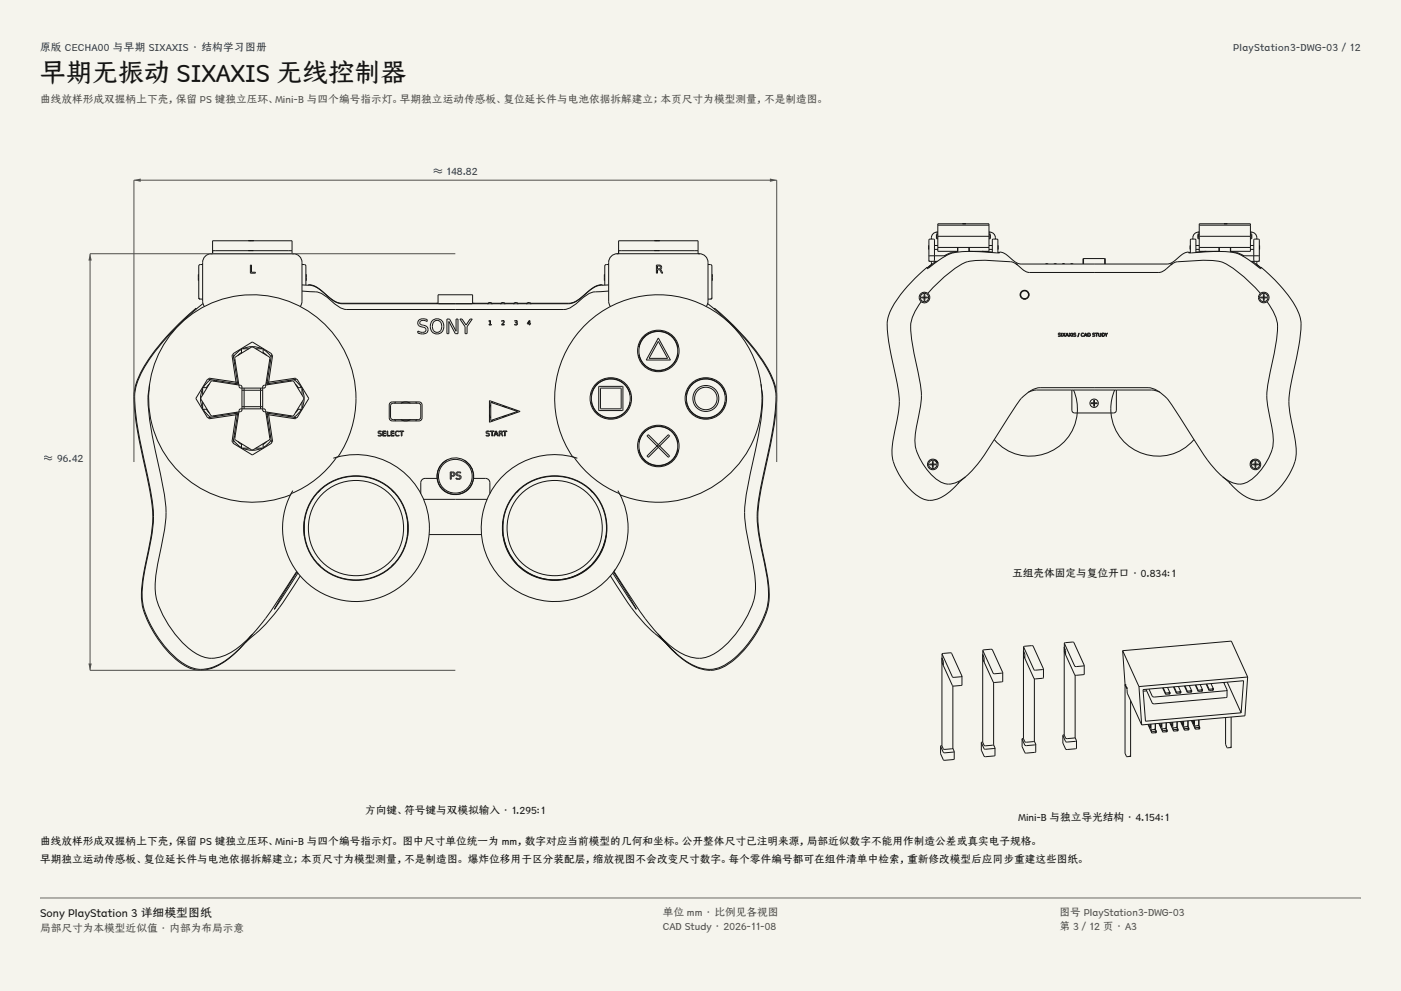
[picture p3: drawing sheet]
<svg xmlns="http://www.w3.org/2000/svg" width="420mm" height="297mm" viewBox="0 0 420 297" stroke-linecap="round" stroke-linejoin="round" font-family="sans-serif">
<g fill="#f5f4ed">
<path d="M0 0h420v297h-420z"/>
<path d="M12 12h396v275h-396z"/>
</g>
<g fill="none" stroke="#141413" stroke-width=".3">
<path d="M60.7 79.3h-.9l-.2 .4v9.6l.1 .3h1M63.3 76a2.59 2.59 0 0 0-2.6 2.6v11.7l.6 1.6M63.3 76h-.1M63.3 76h.4v-3.8h23.9v3.8h.3M63.3 76h24.6M63.7 75.1h23.9M74.5 75.1h1.4M74.5 75.1h.1M74.5 72.1h.1M74.5 72.1h1.5M75 75.1h.1M75.1 79.4h.3v2.2h1.2v.3h-1.5z"/>
<path d="M75.3 75.1h.1M75.9 75.1h.1M76 72.1h.1M87.9 76a2.59 2.59 0 0 1 2.6 2.6v11.7l-.5 1.6M87.9 76h.2M90.5 79.3h1l.2 .4v5.8M182.5 79.3h-1l-.2 .4v5.8M185.1 76a2.59 2.59 0 0 0-2.6 2.6v11.7l.5 1.6M185.1 76h-.2M185.1 76h.3v-3.8h23.9v3.8h.4M185.1 76h24.6M185.4 75.1h23.9"/>
<path d="M196.2 75.1h1.4M196.2 75.1h.1M196.2 72.1h.1M196.2 72.1h1.5M196.7 75.1h.1M196.8 79.4h.7a.68 .68 0 0 1 .8 .5 .68 .68 0 0 1-.4 .8l.8 1.2h-.4l-.4-.9-.4-.2h-.4v1.1h-.3zM197.1 75.1h.1M197.1 79.7h.4a.43 .43 0 0 1 .5 .4 .43 .43 0 0 1-.5 .5h-.4zM197.6 75.1h.1M197.7 72.1h.1M197.8 72.1h.1M209.7 76a2.59 2.59 0 0 1 2.6 2.6v11.7l-.6 1.6"/>
<path d="M209.7 76h.1M212.3 79.3h.9l.2 .4v9.6l-.1 .3h-1M58.8 92.6v-.2l-1.1 .9a63.6 63.6 0 0 0-16.3 19.9l-.2 .7a16.2 16.2 0 0 0-.8 9 306.4 306.4 0 0 0 4.5 24.3 37 37 0 0 1-.5 18.3l-.4 1.6a42 42 0 0 0-1.3 14.4 32 32 0 0 0 12.9 18.1 10.5 10.5 0 0 0 11.7-1.3 39.6 39.6 0 0 0 8.1-7.9M59.6 89.2l.4 .4M59.6 82.3v1.8M60.8 91a70.4 70.4 0 0 0-18.6 21.1l-.8 1.8a16.1 16.1 0 0 0-.8 9 304.8 304.8 0 0 0 4.5 24.2 37 37 0 0 1-.6 18.4 48.8 48.8 0 0 0-1.7 15.3 31.5 31.5 0 0 0 13 18.6 10.6 10.6 0 0 0 11.8-1.5 37.2 37.2 0 0 0 7.6-7.3M90.5 85.4h.5a9.2 9.2 0 0 1 7.3 3.5l1.4 1a6.3 6.3 0 0 0 5 1.1h31.8M90.5 87.2l1.6 .1a8.4 8.4 0 0 1 6.7 2.5l.8 .7a6.8 6.8 0 0 0 6.1 2.3h62.6a6.4 6.4 0 0 0 5.1-2.3l.8-.7a6.8 6.8 0 0 1 6-2.4l2.3-.2M91.7 82.3v1.8M92.5 85.5v-.2a9 9 0 0 1 5.6 3.3l1 .8a6.4 6.4 0 0 0 5.5 1.5h26.7l-.5 .1M125.7 95.9l1.1-.4 1.3 .3v.5l-.5-.1a1.03 1.03 0 0 0-1.2-.2 1.03 1.03 0 0 0-.5 1.1l.5 .3a1.58 1.58 0 0 1 1.8 2 2.53 2.53 0 0 1-2.9 .4v-.6l.2 .1a1.29 1.29 0 0 0 2.2-.7 2.05 2.05 0 0 0-1.8-.8 1.14 1.14 0 0 1-.2-1.9zM129.6 96.2a2.22 2.22 0 0 1 3.4 .7 2.22 2.22 0 0 1-1.5 3.1 2.3 2.3 0 0 1-2.4-1.2 2.3 2.3 0 0 1 .5-2.6z"/>
<path d="M130.2 96.3a1.52 1.52 0 0 1 1.8 .1 1.52 1.52 0 0 1 .4 1.8 1.42 1.42 0 0 1-1.6 1.4 1.42 1.42 0 0 1-1.2-1.8l.1-.7zM131.3 91v-2.7h10.4v2.7M131.4 91h14.7M134 95.6h.8l1.9 3.7v-3.7h.6v4.4h-.8l-1.9-3.7v3.7h-.6zM137.9 95.6h.6l1.2 1.8 1.2-1.8h.7l-1.6 2.3v2.1h-.6v-2.1zM146.1 91h1.5M146.1 91h.2M146.1 91h.1M146.4 90.9h-4.7l.5 .1M146.4 91l.1-.3h.8v.3M146.5 96.1h.5v1.2l.3 .1h-.7l.3-.1v-1.1l-.4 .1zM147.3 90.9h3"/>
<path d="M147.6 91h.1M147.6 91h2.4M150 91h1.5M150 91h.1M150.3 91l.1-.3h.8v.3M150.4 96.1a.54 .54 0 0 1 .8 .3 .54 .54 0 0 1-.5 .7l-.1 .2 .6 .1h-.8l.6-1-.1-.2-.5 .1zM151.2 90.9h3M151.5 91h.1M151.5 91h2.4M153.9 91h1.5M153.9 91h.1M154.2 91l.1-.3h.7l.1 .3"/>
<path d="M154.3 96.1h.1a.39 .39 0 0 1 .6 0 .39 .39 0 0 1-.1 .6 .39 .39 0 0 1 .2 .5 .39 .39 0 0 1-.5 .2h-.3v-.2a.32 .32 0 0 0 .5 .1 .32 .32 0 0 0 0-.5l-.3-.2h.3a.32 .32 0 0 0-.1-.4 .32 .32 0 0 0-.4 .1zM155.1 90.9h3M155.4 91h.1M155.4 91h2.3M157.7 91h1.6M157.7 91h.1M158.1 91l.1-.3h.7l.1 .3M158.6 96.1h.3v.8h.2l-.2 .5h-.2v-.3h-.6zM158.7 96.2v.7h-.5zM159.3 91h.1M180.5 85.5v-.2a9.1 9.1 0 0 0-5.6 3.3l-1 .8a6.4 6.4 0 0 1-5.5 1.5h-9.4M181.3 82.3v1.8"/>
<path d="M182.5 85.4a7.9 7.9 0 0 0-7.2 2.9 8 8 0 0 1-6.9 2.7h-9.1M212.2 91a71.5 71.5 0 0 1 18.6 21.1 16.8 16.8 0 0 1 1.6 11.2l-1.1 7.5-2.6 12.2a41.1 41.1 0 0 0-.9 19.2l.3 1.5a58.3 58.3 0 0 1 2.2 16.5 30.8 30.8 0 0 1-13.5 19.4 10.9 10.9 0 0 1-11.8-1.9l-3.4-2.9-3.8-4.2M213.4 89.2l-.4 .4M213.4 82.3v1.8M214.2 92.6v-.2a69.6 69.6 0 0 1 16.8 19.7 16.8 16.8 0 0 1 1.6 11.2l-1.1 7.5-2.6 12.3a41.3 41.3 0 0 0-.9 19.2l.3 1.5a58.6 58.6 0 0 1 2.2 16.6 30.9 30.9 0 0 1-13.5 19.4 10.9 10.9 0 0 1-11.8-1.8 41.5 41.5 0 0 1-7.6-7.6M44.9 115.2l-.2 1.1a21.1 21.1 0 0 0 .1 8.7l2.3 12.4a70.7 70.7 0 0 1 2.6 17.8l-1 6.9a65 65 0 0 0-2.1 15.1 28.6 28.6 0 0 0 8.1 15.4 12 12 0 0 0 9.8 4.6 19.6 19.6 0 0 0 11.3-7.2M60.7 116.5a6.7 6.7 0 0 0 0 5.8M62.1 116.2h-1.4v2.2M62.5 113.7l.2-.4 8.5 1.3M62.7 115.1l-.9 1.1M63.2 113.8l-1.3 1-1 1.4M63.3 114.3l9 1.3 .2 .4v6.9l-.2 .4-9 1.3-3.1-5.3z"/>
<path d="M64.4 114l-.4 .2M69.9 106l5.7-3.5 5.8 3.5-1.4 9 9-1.4 3.6 5.8-3.6 5.8-9-1.4 1.4 9-5.8 3.6-5.7-3.6 1.4-9-9.1 1.4-3.5-5.8 3.5-5.8 9.1 1.4zM69.9 106.3l-.3 .2 1.2 8.5M70.4 107.8l-.2 .4M70.5 107.1l5-3.1 5.3 3.1-1.3 9-.4 .2h-6.9l-.4-.2zM70.8 115l.3 .3M71.2 114.5l.3 .4M72.4 104.7l-1.3 1-1.1 1.2M72.4 105.6l-1 .9M72.5 117h6.2M72.8 104.5a6.7 6.7 0 0 1 5.7 0M73.2 116.3v6.2"/>
<path d="M74.6 104.5h-2.2v1.4M76.7 104.5h2.2v1.4M78.1 116.3v6.2M78.9 104.7l1.3 1 1.1 1.2M78.9 105.6l1 .9M79 115.6l9-1.3 3.1 5-3.1 5.3-9-1.3-.3-.4v-6.9zM80.1 114.5l-.4 .4M80.9 107.8l.2 .4M81.4 106.3l.3 .2-1.2 8.5-.4 .3M86.8 114l.5 .2M88.1 113.8l1.3 1 1 1.4M88.6 115.1l.8 1.1"/>
<path d="M88.8 113.7l-.2-.4-8.5 1.3M89.2 116.2h1.3v2.2M90.5 116.5a6.7 6.7 0 0 1 0 5.8M177 118.1h.4M177.3 118.1a5.9 5.9 0 0 1 5.8-4.6 5.9 5.9 0 0 1 5.8 4.6M179.5 115.8h7.2v7.2h-7.2zM180 116.3h6.2v6.2h-6.2zM188.8 118.1h.4M191.3 103.9h.4M191.3 106.5h.4M191.6 106.5a5.9 5.9 0 0 0 5.8 4.6 5.9 5.9 0 0 0 5.8-4.6M191.6 103.9a5.9 5.9 0 0 1 5.8-4.7 5.9 5.9 0 0 1 5.8 4.7"/>
<path d="M197.4 101.3l3.6 6.6h-7.3zM197.4 102.3l2.7 5.1h-5.5zM203 103.9h.4M203 106.5h.4M205.5 118.1h.4M205.8 118.1a5.9 5.9 0 0 1 5.8-4.6 5.9 5.9 0 0 1 5.8 4.6M217.3 118.1h.4M228.1 115.2l.2 1.3a20.4 20.4 0 0 1-.1 8.5l-2.3 12.4a70.7 70.7 0 0 0-2.6 17.8l1 6.9a65 65 0 0 1 2.1 15.1 28.6 28.6 0 0 1-8.1 15.4 12 12 0 0 1-9.8 4.6 19.6 19.6 0 0 1-11.3-7.2M60.7 120.5v2.2h1.4M60.9 122.7l1 1.3 1.3 1.1M61.8 122.7l.9 1M64 124.6l.4 .3"/>
<path d="M70 131.9l1.1 1.3 1.3 .9M70.2 130.6l.2 .5M70.8 123.9l-1.2 8.5 .3 .2M71.1 123.5l-.3 .4M71.2 124.2l-8.5 1.3-.2-.3M71.4 132.3l1 .9M71.5 123.9l-.3 .4M71.8 122.7l.4-.2h6.9l.4 .2 1.3 9.1-5.3 3.1-5-3.1zM72.4 133v1.3h2.2M72.5 121.9h6.2M72.8 134.3a6.7 6.7 0 0 0 5.7 0M78.9 133v1.3h-2.2"/>
<path d="M79.7 123.9l.4 .4M79.9 132.3l-1 .9M80.1 124.2l8.5 1.3 .2-.3M80.1 123.5l.4 .4 1.2 8.5-.3 .2M81.1 130.6l-.2 .5M81.3 131.9l-1.1 1.3-1.3 .9M87.3 124.6l-.5 .3M89.4 122.7l-.8 1M90.4 122.7l-1 1.3-1.3 1.1M90.5 120.5v2.2h-1.3M100.9 137l-1 .3M100.9 137a22 22 0 0 1 27.8 20.9 22 22 0 0 1-27.1 21.8 22 22 0 0 1-14.3-31.8"/>
<path d="M100.9 137h.3a31 31 0 0 0-17.2-47.5 31 31 0 0 0-39.4 31.5 31 31 0 0 0 42.5 27.2l.2-.3M100.9 137a30.8 30.8 0 0 1-13.6 10.9M113.5 129.3l.6-.1h.2l-.1 .2a.32 .32 0 0 0-.5-.1 .32 .32 0 0 0 0 .5 .55 .55 0 0 1 .7 .6 .55 .55 0 0 1-.9 .3v-.2a.34 .34 0 0 0 .5 .1 .34 .34 0 0 0-.1-.6l-.5-.3zM114.7 129.2h1v.1h-.8v.5h.8v.2h-.8v.5h.8v.2h-1zM116 129.2h.2v1.3h.8v.2h-1zM117 120.7l.6-.2h8a.91 .91 0 0 1 .9 .9v3.8a.91 .91 0 0 1-.9 1h-8a.91 .91 0 0 1-.9-1v-3.8zM117.2 129.2h1v.1h-.8v.5h.7v.2h-.7v.5h.8v.2h-1zM117.3 121.1l.6-.3h7.5a.78 .78 0 0 1 .7 .8v3.4a.78 .78 0 0 1-.7 .8h-7.5a.78 .78 0 0 1-.8-.8v-3.4zM118.3 125.8l.3 .4M118.6 120.5l-.3 .3M118.6 129.3a.59 .59 0 0 1 1.1 .2 .6 .6 0 0 0-.9 0 .6 .6 0 0 0 0 .8 .6 .6 0 0 0 .9 .1 .73 .73 0 0 1-1.2 .1 .73 .73 0 0 1 .1-1.2zM119.8 129.2h1.2v.1h-.5v1.4h-.2v-1.4h-.5z"/>
<path d="M120.2 120.8l1.4-.3 1.4 .3M120.2 125.8l1.4 .4 1.4-.4M124.6 120.5l.3 .3M124.9 125.8l-.3 .4M133.9 137.9a5.5 5.5 0 0 0-1.6 8.3 5.5 5.5 0 0 0 8.4 0 5.5 5.5 0 0 0-1.6-8.3M145.8 129.3l.7-.1h.2l-.1 .2a.32 .32 0 0 0-.5-.1 .32 .32 0 0 0 0 .5 .55 .55 0 0 1 .7 .6 .55 .55 0 0 1-1 .3v-.2a.34 .34 0 0 0 .6 .1 .34 .34 0 0 0-.1-.6l-.6-.3zM146.7 124.3l.4 1M146.7 120.1l9.2 3.2-9.2 3.2zM146.9 129.2h1.3v.1h-.6v1.4h-.2v-1.4h-.5zM147.1 121.3l-.4 1M147.1 120.6l8 2.7-8 2.7zM147.5 125.9h.1"/>
<path d="M147.5 120.7h.1M147.5 125.9l.3 .3M147.8 120.4l-.3 .3M148.6 129.2h.2l.6 1.5h-.2l-.1-.4h-.7l-.2 .4h-.2zM148.7 129.4l.3 .7h-.6zM148.9 125.4l.3 .3M149.2 120.9l-.3 .3M149.6 129.2h.5a.43 .43 0 0 1 .5 .3 .43 .43 0 0 1-.2 .5l.4 .7-.7-.7h-.3v.7h-.2zM149.8 129.3h.3a.27 .27 0 0 1 .3 .3 .27 .27 0 0 1-.3 .3h-.3zM150.6 121.8l1.2 .4M150.7 129.2h1.3v.1h-.5v1.4h-.2v-1.4h-.6zM151.8 124.4l-1.2 .5"/>
<path d="M153.5 122.4v.4M153.5 123.8v.4M154.9 122.9v.3M154.9 123.4v.3M172.1 137l1 .3M172.1 137h-.3a31 31 0 0 1 17.2-47.5 31 31 0 0 1 39.4 31.5 31 31 0 0 1-42.5 27.2l-.2-.3M172.1 137a22 22 0 0 0-27.8 20.9 22 22 0 0 0 27.1 21.8 22 22 0 0 0 14.3-31.8M172.1 137a30.8 30.8 0 0 0 13.6 10.9M177 120.7h.4M177.3 120.7a5.9 5.9 0 0 0 5.8 4.7 5.9 5.9 0 0 0 5.8-4.7M188.8 120.7h.4M191.3 132.4h.4"/>
<path d="M191.3 135h.4M191.6 132.4a5.9 5.9 0 0 1 5.8-4.7 5.9 5.9 0 0 1 5.8 4.7M191.6 135a5.9 5.9 0 0 0 5.8 4.6 5.9 5.9 0 0 0 5.8-4.6M194 136.6l6.3-6.3 .4 .3-6.3 6.4zM194.3 130.3l6.4 6.3-.3 .4-6.4-6.3zM203 132.4h.4M203 135h.4M205.5 120.7h.4M205.8 120.7a5.9 5.9 0 0 0 5.8 4.7 5.9 5.9 0 0 0 5.8-4.7M217.3 120.7h.4M87.8 147l-.5 .9M91.2 156.3v3.9l.2 .5"/>
<path d="M96 147l-.6 .6M117.4 147l.6 .6M122.3 156.3v3.9l-.2 .5M127 149.7h19M131 143.4h-3.6a1.29 1.29 0 0 0-1.3 1.3v3.2M131 143.4a5.5 5.5 0 0 1 5.5-6.2 5.5 5.5 0 0 1 5.5 6.2M131 143.4a5.5 5.5 0 0 0 5.5 4.8 5.5 5.5 0 0 0 5.5-4.8M135 141.4h.7a.72 .72 0 0 1 .7 1 .72 .72 0 0 1-1.1 .4v.8h-.3zM135.3 141.7h.4a.41 .41 0 0 1 .4 .4 .41 .41 0 0 1-.4 .4h-.4zM136.9 141.6l.9-.2 .3 .1v.3a.51 .51 0 0 0-.7-.2 .51 .51 0 0 0-.2 .7 .76 .76 0 0 1 1 .8 .76 .76 0 0 1-1.1 .5l-.4-.1v-.3a.61 .61 0 0 0 .8 .3 .61 .61 0 0 0 .3-.7l-.1-.1a.73 .73 0 0 1-.8-.2 .73 .73 0 0 1 0-.9zM142 143.4h3.6a1.29 1.29 0 0 1 1.3 1.3v3.2M150.7 156.3v3.9a15.7 15.7 0 0 0 15.6 13.6 15.7 15.7 0 0 0 15.5-13.6v-3.9"/>
<path d="M155.6 147l-.6 .6M177 147l.6 .6M185.2 147l.5 .9M88.9 171.3a146 146 0 0 1-12.1 17.5l-1 1.2M89.1 171.4l-6.9 11.2 7.1-10.9M90 172.6a72.1 72.1 0 0 1-13.3 17.3l-3.1 2.6M95.4 168.9l.6 .7M118 168.9l-.6 .7M128.6 160.2h15.8M183 172.6a72.1 72.1 0 0 0 13.3 17.3l3.1 2.6M183.9 171.4l6.9 11.2-7.1-10.9M184.4 170.7l-.3 .6a146 146 0 0 0 12.1 17.5l1 1.2"/>
<path d="M74.3 191.7h.1M75.8 190l-1.5 1.7M197.2 190l1.5 1.7"/>
<circle cx="183.1" cy="119.4" r="6.2"/>
<circle cx="183.1" cy="119.4" r="5.8"/>
<circle cx="197.3" cy="105.2" r="6.2"/>
<circle cx="197.3" cy="105.2" r="5.8"/>
<circle cx="211.6" cy="119.4" r="6.2"/>
<circle cx="211.6" cy="119.4" r="5.8"/>
<circle cx="211.6" cy="119.4" r="3.9"/>
<circle cx="211.6" cy="119.4" r="3.4"/>
<circle cx="197.3" cy="133.7" r="6.2"/>
<circle cx="197.3" cy="133.7" r="5.8"/>
<circle cx="106.7" cy="158.3" r="15.7"/>
<circle cx="106.7" cy="158.3" r="15.6"/>
<circle cx="106.7" cy="158.3" r="14.3"/>
<circle cx="136.5" cy="142.7" r="5.1"/>
<circle cx="166.2" cy="158.3" r="15.7"/>
<circle cx="166.2" cy="158.3" r="15.6"/>
<circle cx="166.2" cy="158.3" r="14.3"/>
</g>
<path d="M40.2 138.5v-84.5h192.7v84.5" fill="none" stroke="#504e49" stroke-width=".3"/>
<g fill="#504e49">
<path d="M40.2 54l2-.5v1z"/>
<path d="M230.8 53.5l2.1 .5-2.1 .5z"/>
</g>
<path d="M136.5 76h-109.5v124.9h109.5" fill="none" stroke="#504e49" stroke-width=".3"/>
<g fill="#504e49">
<path d="M27 76l.5 2.1h-1z"/>
<path d="M26.5 198.9h1l-.5 2z"/>
</g>
<g fill="none" stroke="#141413" stroke-width=".3">
<path d="M278.5 78l.3 .3M278.5 73.6v1.1M279.2 78.3l.1 1M279.3 79.2l-1.3 1.1M279.3 79.3h.1M279.3 79.3l.1 .2M279.3 79.3l-1.3 1.1M279.8 78.3l.3-.3v-6.1l-.3-.2h-1l-.3 .2v6.2l.2 .2h2.3M280.1 73.6h1M280.1 74.7h1M280.6 78.3l-1.3 1M280.9 69.6l-1.2 .5-.4 .7-.1 .9"/>
<path d="M280.9 69.6h-.1M280.9 69.6h.2zM281.1 70.2l-.2 .2v.8l.2 .2M281.1 71.4h.1M281.1 70.2h.1M281.1 74.2v1.1h6v-1.1M281.1 70.1l-.4 .2v1.1l.4 .2M281.1 74.2v-7.1h15.4v7.1M281.1 74.2h15.4M281.1 70.8h15.4M281.1 67.5h15.4M283.6 76.7h-4.9l-.2 .2"/>
<path d="M287.1 74.7h.1M287.1 75.4l-2.2 .4-1.8 .9M287.1 74.2v1.3M288.6 67.1h.9M290.5 74.7h.1M290.5 74.2v1.2M290.5 75.2h.1M290.6 74.2v1.1h5.9v-1.1M294.4 75.3l3.1 .2M296.5 70.1l.4 .2v1.1l-.4 .2M296.5 69.6h.2zM296.5 73.6h1"/>
<path d="M296.5 74.7h1M296.5 71.4h.1M296.5 70.2h.1M296.5 70.2l.2 .2v.8l-.2 .2M296.7 69.6l1.2 .5 .4 .7 .1 .9M296.7 69.6h.1M297.5 75.7v-3.9l1.4-.1 .3 .2v3.9M299.2 75.6h.5M299.2 73.6v1.1M299.2 75.7h.5M304.9 79.3l-.3-.3 .5 .5M305.1 79.5l.3 .3a4.9 4.9 0 0 0 4.6 1.9h36a5.3 5.3 0 0 0 4.9-2.2"/>
<path d="M305.1 79.5l-.8-.6a22.4 22.4 0 0 0-6.5-.8 19.2 19.2 0 0 0-9.2 .9 42.6 42.6 0 0 0-10.5 8.9M313.5 79.1h.6M316 79.1h.6M318.5 79.1h.6M321 79.1h.6M324.7 79.1v-1.6h6.6v1.6M324.8 77.5v1.6M331.2 77.5v1.6M350.9 79.5l.8-.6a22.4 22.4 0 0 1 6.5-.8 19.2 19.2 0 0 1 9.2 .9 42.6 42.6 0 0 1 10.5 8.9M351.1 79.3l.3-.3-.5 .5M356.8 75.6h-.5M356.8 73.6v1.1"/>
<path d="M356.8 75.7h-.5M358.5 75.7v-3.9l-1.4-.1-.3 .2v3.9M358.5 73.6h1M358.5 74.7h1M359.3 69.6h-.1M359.3 69.6l-1.2 .5-.4 .7-.1 .9M359.3 69.6h.2zM359.5 74.2v1.1h5.9v-1.1M359.5 70.2l-.2 .2v.8l.2 .2M359.5 70.1l-.4 .2v1.1l.4 .2M359.5 74.2v-7.1h15.4v7.1M359.5 74.2h15.4"/>
<path d="M359.5 70.8h15.4M359.5 67.5h15.4M361.6 75.3l-3.1 .2M365.4 74.7h.1M365.4 75.2h.1M365.5 74.2v1.2M366.9 67.1h1M368.9 75.4l2.2 .4 1.8 .9M368.9 74.7h.1M368.9 74.2v1.3M368.9 74.2v1.1h6v-1.1M372.4 76.7h4.9l.2 .2"/>
<path d="M374.9 70.1l.4 .2v1.1l-.4 .2M374.9 69.6h.2zM374.9 73.6h1M374.9 74.7h1M374.9 71.4h.1M374.9 70.2h.1M374.9 70.2l.2 .2v.8l-.2 .2M375 78.3h2.3l.2-.2v-6.2l-.3-.2h-1l-.3 .2v6.1l.3 .3M375.1 69.6l1.2 .5 .4 .7 .1 .9M375.1 69.6h.1M375.4 78.3l1.3 1M376.7 79.3l1.3 1.1"/>
<path d="M376.7 79.3l-.1 .2M376.7 79.3h.1M376.7 79.2l1.3 1.1M376.8 78.3l-.1 1M377.5 78l-.3 .3M377.5 73.6v1.1M276.2 90.4a12.8 12.8 0 0 0-2.8 11.9l.9 4.8a54.9 54.9 0 0 1 1.9 12.7l-.3 2.5a44.3 44.3 0 0 0-1.5 11.3 17.6 17.6 0 0 0 8.1 11.1 6.9 6.9 0 0 0 7-1.8M276.2 89h1.9v.3h-1.9zM277 88.2h.3v1.9h-.3zM278.1 87.9a1.58 1.58 0 0 1 .3 2.3 1.58 1.58 0 0 1-2.2 .2M278.1 87.9a1.58 1.58 0 0 0-2.2 .3 1.58 1.58 0 0 0 .3 2.2M305.9 87.9v.9"/>
<path d="M306.7 89.6h.9M306.7 87.1h.9M308.4 87.9v.9M317.3 99.9h.6l-.5 .2a.41 .41 0 0 1 .6 .5 .41 .41 0 0 1-.7 .2l.5-.1-.1-.3a.34 .34 0 0 1-.4-.1 .34 .34 0 0 1 0-.4zM318.2 99.8l.1 1zM319.9 100l.2 .5h-.4zM321.5 99.8l.1 1zM321.9 99.9h.6l-.5 .2a.41 .41 0 0 1 .5 .5 .41 .41 0 0 1-.7 .2l.5-.1v-.3a.34 .34 0 0 1-.4-.1 .34 .34 0 0 1 0-.4zM323.4 99.8l-.3 1.2zM324.2 99.9l.5-.1 .2 .2a.4 .4 0 0 0-.6 0 .4 .4 0 0 0 0 .6 .4 .4 0 0 0 .6 0 .5 .5 0 0 1-.8 .1 .5 .5 0 0 1 .1-.8zM325.4 99.8l.5 1-.2-.2h-.5l-.2 .2zM325.4 100l.2 .5h-.3z"/>
<path d="M326.1 99.8a.58 .58 0 0 1 .8 .5 .58 .58 0 0 1-.8 .5zM326.2 99.9a.42 .42 0 0 1 .6 .4 .42 .42 0 0 1-.6 .4zM327.6 99.9h.6l-.5 .2a.41 .41 0 0 1 .5 .5 .41 .41 0 0 1-.7 .2l.5-.1v-.3a.34 .34 0 0 1-.4-.1 .34 .34 0 0 1 0-.4zM328.3 99.8h.9l-.4 .1v.9l-.1-.9zM329.3 99.8l.1 .6a.26 .26 0 0 0 .3 .3 .26 .26 0 0 0 .2-.3l.2-.6v.7a.39 .39 0 0 1-.4 .4 .39 .39 0 0 1-.4-.4zM330.3 99.8a.58 .58 0 0 1 .9 .5 .58 .58 0 0 1-.9 .5zM330.5 99.9a.42 .42 0 0 1 .6 .4 .42 .42 0 0 1-.6 .4zM331.2 99.8l.4 .4 .5-.4-.4 .6v.4zM377.9 87.9a1.58 1.58 0 0 0-.3 2.3 1.58 1.58 0 0 0 2.2 .2M377.9 87.9a1.58 1.58 0 0 1 2.2 .3 1.58 1.58 0 0 1-.3 2.2M377.9 89h1.9v.3h-1.9zM378.7 88.2h.3v1.9h-.3z"/>
<path d="M379.8 90.4a12.8 12.8 0 0 1 2.8 11.9l-.9 4.8a54.9 54.9 0 0 0-1.9 12.7l.3 2.5a44.3 44.3 0 0 1 1.5 11.3 17.6 17.6 0 0 1-8.1 11.1 6.9 6.9 0 0 1-7-1.8M319.4 100.8l-.4-.5 .4-.5-.4 .4-.5-.4 .4 .5-.4 .5 .4-.4 .3 .4h.4l.1-.2 .9 .2 .3-.4 .4 .4-.4-.5 .4-.5-.4 .4-.4-.4 .3 .5-.4 .5-.6-1-.4 1M321.3 116.9h-7.9a9.9 9.9 0 0 0-5.1 .6M321.3 116.9v6a.83 .83 0 0 0 .9 .9h11.6a.83 .83 0 0 0 .9-.9v-6M321.3 116.9h13.4M321.8 116.9a14.2 14.2 0 0 1-5.4 17.7 14.2 14.2 0 0 1-18.3-2.9M327.9 119.9h.2v1.9h-.2zM334.2 116.9a14.2 14.2 0 0 0 5.4 17.7 14.2 14.2 0 0 0 18.3-2.9M334.7 116.9h9.5a6.3 6.3 0 0 1 3.5 .6M278.7 139.1h1.9v.2h-1.9zM279.5 138.3h.3v1.8h-.3zM280.5 137.8l.7 1z"/>
<path d="M327.1 120.7h1.8v.3h-1.8zM375.2 138.1l.3-.3-.7 1zM375.4 139.1h1.9v.2h-1.9zM376.2 138.3h.3v1.8h-.3zM287.5 144.6a15.3 15.3 0 0 1-7.8 5.3 8.9 8.9 0 0 1-7.5-4 18.3 18.3 0 0 1-4.8-10.4 81.9 81.9 0 0 1 1.9-12 37.1 37.1 0 0 0-1.4-13.8l-.8-3.7a31.5 31.5 0 0 1-.9-10.9 32.8 32.8 0 0 1 9.7-13.2l2.1-1.8v.4l.4-.2a21.8 21.8 0 0 1 7.7-4.6 74.2 74.2 0 0 1 13 .1h.5l.1-.3a8.1 8.1 0 0 1 4.3 2.7 4.4 4.4 0 0 0 3.8 .9h41.2a5.7 5.7 0 0 0 4.5-2.1l.4-.3a3.2 3.2 0 0 1 2.4-1.1l.4 .2 2.5-.2a31 31 0 0 1 12.2 .6l2.7 1.5 3.9 2.8v-.4a40.1 40.1 0 0 1 11.5 14.2 14.3 14.3 0 0 1 .1 7.7l-2.1 10.6a27.7 27.7 0 0 0 .1 16 18.7 18.7 0 0 1 .3 10.8 19.6 19.6 0 0 1-8.6 10.1 8.1 8.1 0 0 1-8.2-2.3l-2.6-2.6M289.5 142.9l-2.3 2M289.5 142.9l1.9-1.8 2.6-3.2 6.9-10.7a45.6 45.6 0 0 1 6.1-8.6 8 8 0 0 1 7.2-2.4h26.4a11.3 11.3 0 0 1 5.9 .6l.4 .2a14.6 14.6 0 0 1 5.3 5.8l9.2 14.3 2.6 3.3 2.5 2.5M366.5 142.9l2.3 2M282.4 197.2v.1M282.4 197.3l.4 .9v1.3M282.4 197.3v.1M282.4 197.1v.1"/>
<path d="M282.4 196l2.4-.3 .5 .1 3.1 6.8M282.4 196l3.1 6.9 .5 .1 2.4-.4M282.4 196v27.5M282.4 197.3h.1M282.4 198.7l3.1 6.8 .5 .1 2.4-.3M294.6 196.2l.4 .9v1.3M294.6 196.2v.1M294.6 196.1v.1M294.6 194.9l2.4-.3 .5 .1 3.1 6.8M294.6 194.9v.1M294.6 194.9v27.5M294.6 196.2h.1"/>
<path d="M294.6 197.6l3.1 6.8 .5 .1 2.4-.3M294.6 195l3.1 6.8 .5 .1 2.4-.3M306.8 195.1h.1M306.8 195.1l.4 .9v1.3M306.9 195.2h.1M306.9 195l-.1 .1M306.9 193.9l2.3-.4 .5 .1 3.1 6.9M306.9 193.9h.1M306.9 193.9l-.1 27.5M306.9 195.1v.1M306.9 196.5l3.1 6.8 .4 .2 2.4-.4M306.9 193.9l3.1 6.8 .4 .2 2.4-.4"/>
<path d="M319 194l.5 .9v1.3M319.1 194.1h.1M319.1 193.9l-.1 .1M319.1 192.8l2.3-.4 .5 .2 3.1 6.8M319.1 192.8l3.1 6.8 .5 .2 2.3-.4M319.1 192.8l-.1 27.5M319.1 195.4l3.1 6.8 .5 .2 2.3-.4M325 199.4v2.6M336.6 195l.7 10.2M336.6 195l32.5-2.9 4.9 10.8M336.6 195l4.8 10.8M285.7 205.6v18.6"/>
<path d="M288.4 205.2v.1M288.4 202.6v2.7M297.9 204.5v18.7M300.6 204.1v.1M300.6 201.5v.1M300.6 201.6v2.6M310.1 203.4v18.7M312.8 203.1h.1M312.8 200.5h.1M312.8 200.5v2.6M322.3 202.3v18.7M325 202h.1"/>
<path d="M337.3 205.2v.1M337.3 205.2v20.6M337.3 205.3l.4 .9M337.3 205.2h.2zM337.3 205.2l.5 1.1 .1 1.5 4.4 9.5M337.7 206.2h.3zM338.9 209.9v16.7M341.4 205.8l.9 11.5M342.7 206.7l30.1-2.7-.7 9.6-28.7 2.5zM343.6 206.6l1.8 4.1 .8 .2 21.1-1.8 .5-.3v-2M343.8 207.1h-1.1M344.1 217.1l1.2 2.5"/>
<path d="M344.3 217.1l.5 1.1M344.5 206.5l.9 2.2 .8 .2 21.1-1.9 .5-.2M344.8 218.2h.1M344.8 217v1.2M345.1 218.7l.2 .5M345.1 217v1.7M345.3 219.2v.4M346.1 218.5l.3 .1zM346.3 218.6l-1.2 .1M346.4 218.6h.1M346.4 216.9v1.7M346.4 218.6l.2 .5"/>
<path d="M346.4 219l.2 .1zM346.4 219.5h.2zM346.5 219.1l-1.2 .1M346.5 219.6h-1.2M346.6 219.1h.1M346.6 219.5h.1M346.6 219.1v.4M347.4 216.8l1.1 2.6M347.6 216.8l.5 1.1M348.1 217.9h.1M348.1 216.7v1.2M348.3 218.4l.2 .5"/>
<path d="M348.3 216.7v1.7M348.5 218.9v.5M348.5 206.1l.9 1.9M348.7 206.1l.7 1.6M349.4 207.7v.3M349.4 218.2l.2 .1zM349.5 218.3l-1.2 .1M349.6 218.3h.1M349.6 216.6v1.7M349.6 218.3l.3 .5M349.6 218.8h.3zM349.6 219.2h.3z"/>
<path d="M349.8 218.9h-1.3M349.8 219.3l-1.3 .1M349.9 218.8h.1M349.9 219.2h.1M349.9 218.8v.4M350 206l.7 1.5M350.5 207.9h.2zM350.5 207.5l.2 .1zM350.6 208h-1.2M350.6 207.6l-1.2 .1M350.6 216.5l1.2 2.6M350.7 207.9h.1"/>
<path d="M350.7 207.5v.1M350.7 207.6v.3M350.8 216.5l.6 1.1M351.4 217.6h.1M351.4 216.5v1.1M351.6 218.1l.2 .5M351.6 216.4v1.7M351.8 218.6v.5M351.8 205.9l.9 1.8M352 205.8l.7 1.6M352.7 207.4v.3M352.7 218h.2z"/>
<path d="M352.8 218l-1.2 .1M352.9 218h.1M352.9 218l.2 1v-.5M352.9 216.3v1.7M352.9 218.5h.2zM352.9 218.9l.2 .1zM353 218.6h-1.2M353 219l-1.2 .1M353.3 205.7l.7 1.9M353.8 207.6h.2zM353.8 207.2l.2 .1zM353.9 207.7h-1.2"/>
<path d="M353.9 207.3l-1.2 .1M353.9 216.2l1.2 2.6M354.1 216.2l.5 1.1M354.6 217.3h.1M354.6 216.2v1.1M354.8 217.8l.3 .5M354.8 216.1v1.7M355.1 218.3v.5M355.1 205.6l.8 1.9M355.2 205.6l.7 1.5M355.9 207.1v.4M355.9 217.7h.2z"/>
<path d="M356 217.8h-1.2M356.1 217.7h.1M356.1 216v1.7M356.1 217.7l.3 .5M356.2 218.2h.2zM356.2 218.6l.2 .1zM356.3 218.3h-1.2M356.3 218.7l-1.2 .1M356.4 218.2h.1M356.4 218.7h.1M356.4 218.2v.5M356.5 205.4l.7 1.6"/>
<path d="M357 207.3l.2 .1zM357 206.9l.2 .1zM357.1 207.4l-1.2 .1M357.1 207l-1.2 .1M357.2 215.9l1.1 2.6M357.2 207.3v.1M357.2 207h.1M357.2 207v.4M357.4 215.9l.5 1.2M357.9 217h.1M357.9 215.9v1.2M358.1 217.5l.2 .5"/>
<path d="M358.1 215.9v1.6M358.3 218v.5M358.3 205.3l.9 1.9M358.5 205.3l.7 1.5M359.2 206.8v.4M359.2 217.4h.2zM359.3 217.5h-1.2M359.4 217.4h.1M359.4 215.7v1.7M359.4 217.4l.2 .5M359.4 217.9h.2zM359.4 218.3l.2 .1z"/>
<path d="M359.5 218h-1.2M359.5 218.4l-1.2 .1M359.6 217.9h.1M359.6 218.4h.1M359.6 217.9v.5M359.8 205.2l.7 1.5M360.3 207l.2 .1zM360.3 206.7h.2zM360.4 207.1l-1.2 .1M360.4 206.7l-1.2 .1M360.5 207.1h.1M360.5 206.7h.1"/>
<path d="M360.5 206.7v.4M361.6 205l.8 1.9M361.7 205l.7 1.5M362.4 206.5v.4M363 204.9l.7 1.5M363.5 206.7l.2 .1zM363.5 206.4h.2zM363.6 206.8l-1.2 .1M363.6 206.5h-1.2M363.7 206.8h.1M363.7 206.4h.1M363.7 206.4v.4"/>
<path d="M366.9 204.5l.9 2.3M367.2 204.5l-.2 .3M367.4 215v8.1M367.9 204.4l4.2 9.2M369.1 214.9v9.1M374 202.9l-.8 11.6-30.9 2.8M374 202.9l-32.6 2.9M282 223.6l.9 2 3.2-.4M282 225.9h.1M282 223.6v2.3M282 225.9l.9 1.9 3.2-.3M282 225.8v.1"/>
<path d="M282.4 223.5l-.4 .1M282.4 223.5l.4 .9 .3 .2 2.6-.4M282.4 223.5h.1M285.6 224.3l.5 .9M285.6 224.2h.1M286.1 225.2h.1M286.1 227.4v.1M286.1 225.2v2.3M294.2 222.6h.1M294.2 224.8h.1M294.2 222.6v2.2M294.2 222.6l.9 1.9 3.2-.4"/>
<path d="M294.2 224.8l.9 1.9 3.2-.3M294.6 222.4l-.4 .2M294.6 222.4v.1M294.6 222.5l.4 .9 .3 .1 2.6-.3M297.9 223.2l.4 .9M297.9 223.1v.1M298.3 226.4h.1M298.3 224.1v2.3M306.4 221.5l.9 1.9 3.2-.3M306.4 223.7l.9 1.9 3.2-.3M306.4 221.5v2.2M306.4 223.7h.1"/>
<path d="M306.8 221.4l-.4 .1M306.8 221.4h.1M306.8 221.4l.4 .9 .3 .1 2.6-.3M310.1 222.1l.4 .9M310.1 222v.1M310.5 223v.1M310.5 225.3h.1M310.5 223.1v2.2M318.6 220.4l.9 1.9 3.2-.3M318.6 222.7l.9 1.9 3.2-.4M318.6 220.4v2.3M318.6 222.6v.1"/>
<path d="M319 220.2l-.4 .2M319 220.3l.5 .9 .2 .2 2.6-.4M319 220.3h.1M322.3 221.1l.4 .9M322.3 221h.1M322.7 222h.1M322.7 224.2h.1M322.7 222v2.2M337.3 225.8h.1M337.3 225.8l.5 1 1-.1M338.7 226.6h.2zM338.9 226.6h.1"/>
<path d="M367.4 223.1h.1M367.4 223.1l.5 1 1.1-.1M368.9 223.9l.2 .1z"/>
<circle cx="277.1" cy="89.2" r="1.25"/>
<circle cx="307.2" cy="88.3" r="1.34"/>
<circle cx="307.2" cy="88.3" r="1.17"/>
<circle cx="378.9" cy="89.2" r="1.25"/>
<circle cx="279.6" cy="139.2" r="1.59"/>
<circle cx="279.6" cy="139.2" r="1.25"/>
<circle cx="328" cy="120.8" r="1.25"/>
<circle cx="376.4" cy="139.2" r="1.59"/>
<circle cx="376.4" cy="139.2" r="1.25"/>
</g>
<path d="M12 269.3h396zM12 269h396v.3h-396z" fill-rule="evenodd" fill="#504e49"/>
<text font-size="7.8" fill="#141413" x="12" y="24.7">早期无振动 SIXAXIS 无线控制器</text>
<text font-size="3.5" fill="#141413" x="12" y="274.9">Sony PlayStation 3 详细模型图纸</text>
<g font-size="3.2" fill="#1b365d">
<text x="12" y="15.3">原版 CECHA00 与早期 SIXAXIS · 结构学习图册</text>
<text x="369.7" y="15.3">PlayStation3-DWG-03 / 12</text>
<text x="129.8" y="52.4">≈ 148.82</text>
<text x="13.1" y="138.5">≈ 96.42</text>
</g>
<g font-size="3.2" fill="#504e49">
<text x="12" y="30.9">曲线放样形成双握柄上下壳，保留 PS 键独立压环、Mini-B 与四个编号指示灯。早期独立运动传感板、复位延长件与电池依据拆解建立；本页尺寸为模型测量，不是制造图。</text>
<text x="198.7" y="274.5">单位 mm · 比例见各视图</text>
<text x="317.6" y="274.5">图号 PlayStation3-DWG-03</text>
<text x="12" y="279.3">局部尺寸为本模型近似值 · 内部为布局示意</text>
<text x="198.7" y="278.8">CAD Study · 2026-11-08</text>
<text x="317.6" y="278.8">第 3 / 12 页 · A3</text>
</g>
<g font-size="3.2" fill="#141413">
<text x="303.4" y="173">五组壳体固定与复位开口 · 0.834:1</text>
<text x="109.4" y="244">方向键、符号键与双模拟输入 · 1.295:1</text>
<text x="305.4" y="246">Mini-B 与独立导光结构 · 4.154:1</text>
<text x="12" y="253.3">曲线放样形成双握柄上下壳，保留 PS 键独立压环、Mini-B 与四个编号指示灯。 图中尺寸单位统一为 mm，数字对应当前模型的几何和坐标。公开整体尺寸已注明来源，局部近似数字不能用作制造公差或真实电子规格。</text>
<text x="12" y="258.6">早期独立运动传感板、复位延长件与电池依据拆解建立；本页尺寸为模型测量，不是制造图。 爆炸位移用于区分装配层，缩放视图不会改变尺寸数字。每个零件编号都可在组件清单中检索，重新修改模型后应同步重建这些图纸。</text>
</g>
</svg>
